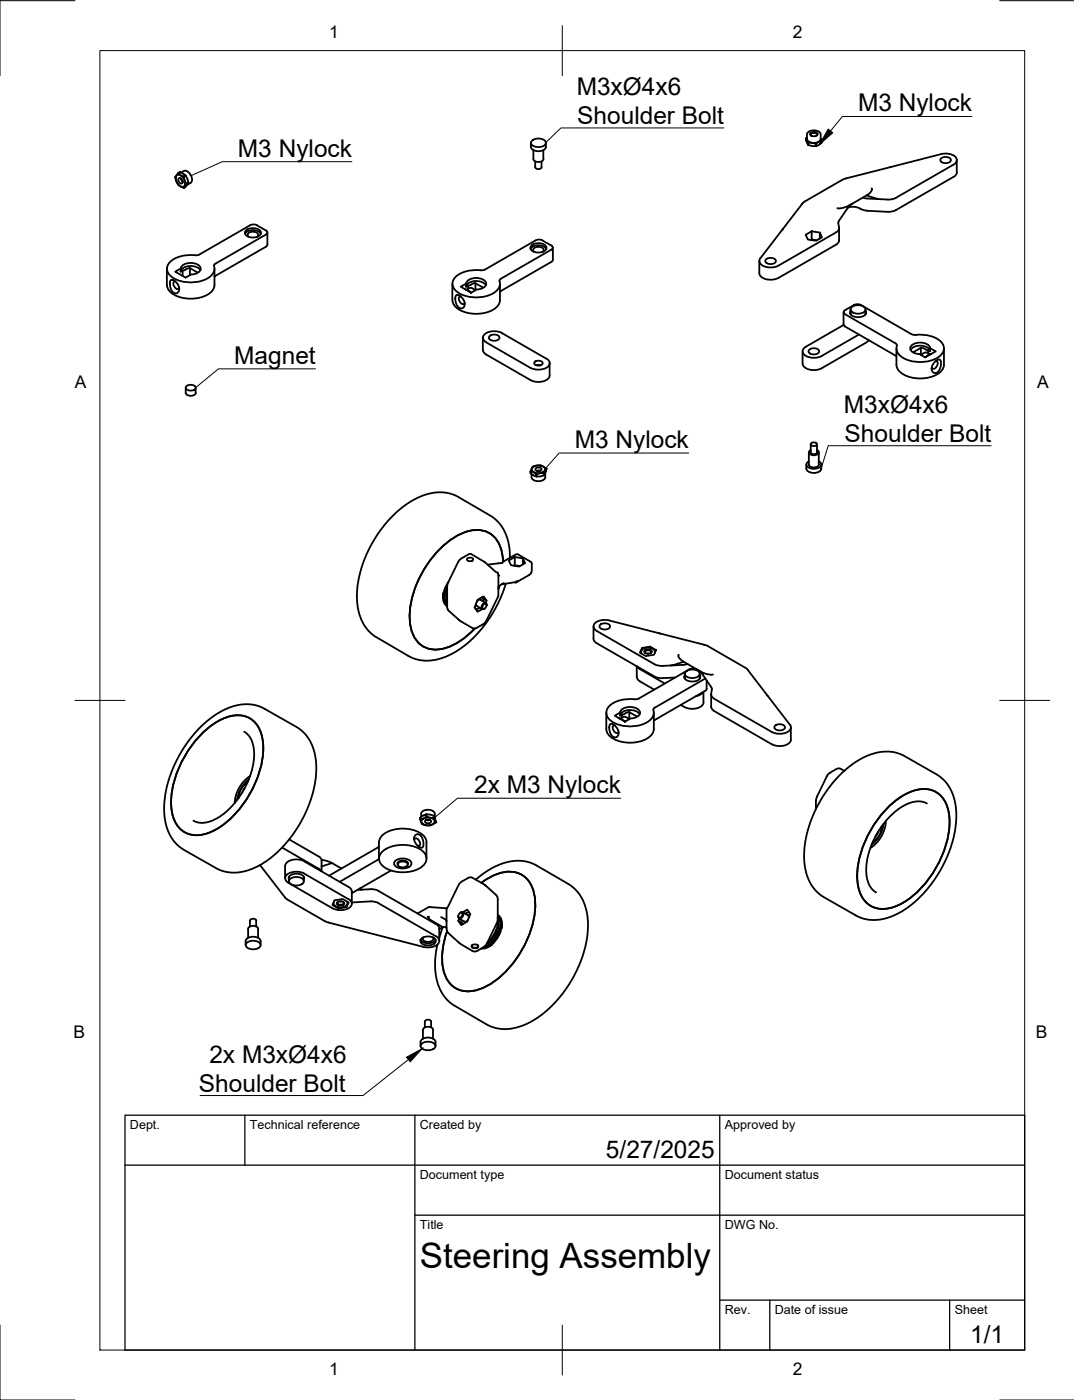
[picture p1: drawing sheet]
<svg xmlns="http://www.w3.org/2000/svg" width="215mm" height="280mm" viewBox="0 0 215 280" stroke-linecap="round" stroke-linejoin="round" font-family="sans-serif">
<!-- layer: Visible -->
<g fill="none" stroke="#000" stroke-width=".36">
<path d="M35.1 35.5h.1M35.4 35a1.55 1.55 0 0 1 1.4 2.3 1.55 1.55 0 0 1-1.4-2.3zM35.6 34.7l.7 .5a1.01 1.01 0 0 1 .7 1l.1 .2a.58 .58 0 0 1-.2 .9v.1a.24 .24 0 0 1-.3 .2 .24 .24 0 0 1-.2-.2l-.8-.5-.5-1v-.4l.1-.3 .8-.7zM35.6 34.7h.1M35.6 36.9h.1M35.7 35.7l.2-.1a.68 .68 0 0 1 .6 .4 .68 .68 0 0 1-.2 .7 .79 .79 0 0 1-.6-1zM36 34.5l1.1 .6M36 34.5l-.4 .2M36 34.4h.1M36.2 34.5l.6-.3h.5l.5 .3 .5 .8 .1 .5-.1 .6-.9 .6M36.2 35.7l.3 .6M36.7 37.6l.4-.2z"/>
<path d="M36.8 35.3h.1M36.8 37.6h.1M37.1 35.1l-.4 .2 .4-.1 .6 1.4M37.1 35.1h.1M37.3 36.8h.1M37.7 36.6l-.4 .2 .4-.2-.6 .8M37.7 36.6l-.4 .2M37.7 36.5h.1M106.2 28.6v.8M106.4 28.2a1.95 1.95 0 0 1 2.8 .2 1.29 1.29 0 0 1-1.7 1 1.14 1.14 0 0 1-1.3-1zM106.7 30v1.8M106.7 31.8a1.16 1.16 0 0 0 2 0"/>
<path d="M107.1 32.3v1.2a.71 .71 0 0 0 1.2 0v-1.2M108.7 30v1.8M109.2 28.6v.8a1.79 1.79 0 0 1-2.9 .3l-.1-.3M161.3 27.7h.1M161.3 28.1l.3 .9 .7 .2h1l1-.6M161.3 27.7v.4v-.4l.2 .3M161.4 27.5l-.1 .2M161.5 28l.2 .6M161.5 28v-1.4l.6-.4 .9-.1 .8 .2 .3 .4v1.3l-.3 .4M161.5 28a1.84 1.84 0 0 0 2.3 .4M161.7 28.6v.4M161.7 28.5h.1"/>
<path d="M161.7 29h.1M162.1 26.9a.92 .92 0 0 1 1.4 0M162.3 26.5l.2-.1a.75 .75 0 0 1 1 .5 .98 .98 0 0 1-1.4 0zM162.3 27.2l-.1-.2a.67 .67 0 0 1 .6-.4 .67 .67 0 0 1 .6 .4l-.1 .2M163.2 28.8l-.7-.2h-.8v.4M163.2 28.8v.4M163.2 28.8h.1M163.2 29.2h.1M163.8 28.4l-.6 .4v.4M164.2 27.7l.1 .9M164.3 28.2v.4M164.3 28.2l-.5 .2"/>
<path d="M164.3 28.1h.1M164.3 28.6h.1M169.2 35.7h.1M169.2 35.7l-.7 .3-7.5 4.3-.5 .4M172.6 39.5l5 .4M173.3 39.1l-3.4 2M174.3 37.7l.1 .3-.1 .3-1 .8 2.6 .7M178.2 33.4l-.1 .1M178.2 33.4l10-2.6h1.6a1.46 1.46 0 0 1 1.6 1.5l-.7 .6-11.5 6.7-.7 .3h-.9M178.2 33.4l-9 2.3M188.2 31.8a1.32 1.32 0 0 1 2 .2 1.23 1.23 0 0 1-2.1 0zM191.4 32v2.5"/>
<path d="M191.4 34.5a1.13 1.13 0 0 1-.7 .9l-11.5 6.6-.7 .3-.9 .1M33.4 53.8v3.2M34.1 56.1l.3-.1 .5 .2 .8 1 .1 .9-.2 .4-.3 .2-.6-.1-.5-.7-.2-.9zM35.1 56.3h-.3a.97 .97 0 0 0 .9 1.5l.2-.2M36.2 53.7a2.12 2.12 0 0 1 2.6-1 1.23 1.23 0 0 1 1.3 1.4 2.15 2.15 0 0 1-1.9 .8l-1.1 .6-2-1.1 1-.7v.6l.4-.2M36.5 54.1v1.1M38 53.6l-1.4 .5M39.3 54.7l.1-.2-1.4-.9v1.4M40.1 54.1a2.63 2.63 0 0 0-3.8-.1l-.1 .3M42.9 53.8v3.2a3.2 3.2 0 0 1-2.9 2.5 6.4 6.4 0 0 1-6.2-1.4l-.4-1.1M49 46.8a2.06 2.06 0 0 1 3.2 0M49.2 46.2a2.1 2.1 0 0 1 3 .2 1.4 1.4 0 0 1-1.8 1.1 1.24 1.24 0 0 1-1.4-1.1z"/>
<path d="M49.8 47.4l-.3-.4a1.26 1.26 0 0 1 2.2 0l-.3 .4M50 45.1l-10.3 5.9a8.7 8.7 0 0 0-5.3 1.1 1.99 1.99 0 0 0-1 1.9 1.99 1.99 0 0 0 1.4 1.7 7.1 7.1 0 0 0 7.4-.5 1.95 1.95 0 0 0 .6-2.1l.3-.4M50 45.1a1.57 1.57 0 0 1 1.4 0M51.4 45.1l1.8 1 .2 .2v.4l-10.3 6.1M53.5 46.5v2.5l-.1 .2-10.5 6.2M90.5 56.8v3.3M91.2 59.1l.4-.1 .4 .2 .8 1 .2 .8-.2 .4-.3 .3-.6-.1-.5-.5-.3-1.1zM92.2 59.3h-.3a.97 .97 0 0 0 .9 1.5l.2-.2M93.1 57.9l1.1 .7M93.1 57.9h.1M93.3 56.7a2.12 2.12 0 0 1 2.6-1 1.23 1.23 0 0 1 1.3 1.4 2.15 2.15 0 0 1-1.9 .8M93.3 58l.9-.4 .8 .5"/>
<path d="M93.6 57.8v-.7l-.4 .3v-.6l-1 .6 2 1.2M94.2 58.6h.1M95.1 56.6l-1.4 .5M95.3 57.9l-1.1 .7M96.4 57.7l.1-.2-1.4-.8v1.4M97.2 57.1a2.63 2.63 0 0 0-3.8-.1l-.1 .3M100 56.8v3.2a3.2 3.2 0 0 1-2.9 2.6 6.4 6.4 0 0 1-6.2-1.5l-.4-1.1M106.1 49.8a2.06 2.06 0 0 1 3.2 0M106.3 49.2a2.1 2.1 0 0 1 3 .2 1.4 1.4 0 0 1-1.8 1.1 1.24 1.24 0 0 1-1.4-1.1zM106.9 50.4l-.3-.4a1.26 1.26 0 0 1 2.2 0l-.3 .4M110.3 49.1l-1.8-1a1.57 1.57 0 0 0-1.4 0l-10.1 5.8M110.3 49.1l.3 .4-.3 .4-10.1 5.9-.3 .3a2.25 2.25 0 0 1-1.7 2.8 7.2 7.2 0 0 1-6.9-.6 2 2 0 0 1-.7-1.9 2 2 0 0 1 1.4-1.6 9.4 9.4 0 0 1 4.8-.8l.2-.1"/>
<path d="M110.6 52l-.3 .4-10.3 6M110.6 49.5v2.5M153.2 52a1.32 1.32 0 0 1 2 .2 1.23 1.23 0 0 1-2.1 0zM156.5 45.9l-4.4 5.8a1.02 1.02 0 0 0 .8 1.6l1.5 .2 1.3-.4M156.7 45.8l-.2 .1M160.5 40.7h.1M160.5 40.7l-4 5.2M161.2 47l1.2-.7 1.6 .2 .4 1-1.2 .7-1.6-.3zM162.4 46.3v1.6l1 .2M162.4 47.9l-.2 .1M164 46.5v1.2M167.3 48.9l-11.6 6.7a3.1 3.1 0 0 1-3.7-.6l-.1-2.8"/>
<path d="M167.3 46.5l-11.6 6.6M167.5 41.6h1.2l1.2-.5-2.1 3.2-.1 .3 .2 1a.97 .97 0 0 1-.6 .9M167.9 45.7l-.1 2.6-.5 .6M169.7 41.5a4 4 0 0 1 3.1 .5l4.8 .4M170.5 40.7l-1 1M37.1 77.6v1a1.16 1.16 0 0 0 2.1 0l-.1-1M37.2 77.4a1.25 1.25 0 0 1 2 .2 1.16 1.16 0 0 1-2.1 0zM96.6 67.6v2.4M96.6 70a1.13 1.13 0 0 0 .7 .9l8.8 5.1a3.1 3.1 0 0 0 3.8-.6l.1-.3M97.3 68.5l8.8 5.1M97.9 67.3a1.32 1.32 0 0 1 2 .3 1.23 1.23 0 0 1-2.1 0zM100.4 66.7l8.9 5.1"/>
<path d="M100.5 66.6a3 3 0 0 0-3.8 .6 .98 .98 0 0 0 .6 1.3M106.9 72.5a1.06 1.06 0 0 1 1.7 .2 .99 .99 0 0 1-1.8 0zM107.2 73.1h1M108.1 73.1h.1M109.3 71.7a.97 .97 0 0 1 .7 1 .97 .97 0 0 1-.7 .9 3.5 3.5 0 0 1-3.2 0M109.9 72.7v2.4M161.8 70.1a1.32 1.32 0 0 1 2.1 .2 1.23 1.23 0 0 1-2.2 0zM168.7 62.5v2.4M168.8 64.9l.3 .4 10 5.8M168.8 65l-7.6 4.4M170.1 61.9v.8M170.2 62.2l-.2 .3a1.64 1.64 0 0 0 2.3 .9 .92 .92 0 0 0 .8-1.2"/>
<path d="M170.2 62.6l-.1 .1M170.2 62.7v.2M170.3 61.5a1.95 1.95 0 0 1 2.8 .3 1.29 1.29 0 0 1-1.7 1 1.14 1.14 0 0 1-1.2-1zM171.8 66.9l-7.4 4.3a3 3 0 0 1-3.8-.6 .98 .98 0 0 1 .6-1.2M173.1 62.7v.2M173.1 61.9v.8M173.1 62.6l.1 .1M173.8 68l-.6 .5-8.8 5.2a3.1 3.1 0 0 1-3.8-.6l-.1-2.8M179.1 71.1l.2 .2M179.3 73a3.2 3.2 0 0 0 2.9 2.5 6.4 6.4 0 0 0 6.3-1.5l.3-1M179.3 69.7v3.3M182.1 70a2.63 2.63 0 0 1 3.9-.1l.1 .4"/>
<path d="M182.3 66.9l-10.1-5.9a1.57 1.57 0 0 0-1.4 0l-1.7 1-.3 .2v.5l10.3 6 .3 .5M182.3 66.9l.9 .1M182.5 69a2.83 2.83 0 0 1 3.5 .3l.1 .4 1.1 .6-2.1 1.2-1.1-.6a1.82 1.82 0 0 1-1.9-1.2zM183.2 67a6.3 6.3 0 0 1 5.1 1.4 1.95 1.95 0 0 1-.9 3.2 7.1 7.1 0 0 1-7.4-.5 1.82 1.82 0 0 1-.6-1.9M184.2 69.6l-1.4 .8 .1 .2M184.2 69.6v1.4M184.2 69.6l1 .3M185.1 71.5h.1M185.2 69.9l.5 .1M185.7 70.1l.4 .2M185.7 70.1v.6M186 70.9l-.9-.4-.8 .5"/>
<path d="M186.1 69.7v.6M186.2 70.8l-1.1 .7M186.2 70.8h.1M186.9 72.5l.8-.6 .3 .1 .2 .4-.2 1.5-.4 .5-.4 .2-.5-.1-.3-.6 .1-.7zM187.2 72.2l.2 .1a.97 .97 0 0 1-.9 1.4l-.1-.2M188.8 69.7v3.3M106.2 94.7v-.4v.4M106.2 94.7l1.1 .6v-.4M106.2 94.3v.4M106.2 94.7h.1M106.2 94.3h.1M106.5 93.6a1.66 1.66 0 0 1 2.6 .3 1.55 1.55 0 0 1-2.7 0z"/>
<path d="M106.6 93.4h.1M107.3 93.6a.68 .68 0 0 1 1 .4 .68 .68 0 0 1-.7 .3 .68 .68 0 0 1-.5-.5zM107.3 95.3h.1M107.3 94.9h.1M107.3 94.9v.4M107.4 94.2h.6M108.1 93.1l-.8 .1-.7 .2M108.1 93.1l.8 .4a.27 .27 0 0 1 .3 .2 .27 .27 0 0 1-.1 .3l-.2 .3a.55 .55 0 0 1-.8 .4h-.4a.84 .84 0 0 1-1-.2l-.2-.1a.36 .36 0 0 1-.3-.3 .36 .36 0 0 1 .2-.4l.2-.3M108.1 93.1h.1M108.8 94.7v.4l-.7 .2h-.8M108.8 94.7v.4M108.8 95.1h.1"/>
<path d="M108.8 94.7h.1M109.1 94.6l-.1 1.2-.4 .3-.7 .2-.7-.1-.6-.2-.3-.5v-.7M109.2 94.2v-.4v.4l-.4 .9v-.4M109.3 93.8h.1M161.3 92.9v.9M161.8 90.5v2.4M161.8 92.9a1.16 1.16 0 0 0 2 0M161.8 92.3a.69 .69 0 0 0-.5 .7 .69 .69 0 0 0 .7 .6 1.84 1.84 0 0 0 2.3-.6l-.2-.5-.3-.2M162.2 90.1l-.3 .1a.68 .68 0 0 0 .2 .7 .68 .68 0 0 0 .7 .2h.3a.59 .59 0 0 0 .6-.9l-.3-.1M162.2 88.9v1.6a.71 .71 0 0 0 1.2 0v-1.6M162.4 88.6a.68 .68 0 0 1 1 .4 .68 .68 0 0 1-.7 .3 .68 .68 0 0 1-.5-.5zM163.8 90.5v2.4"/>
<path d="M164.3 92.9v.9a1.79 1.79 0 0 1-2.9 .2l-.1-.2M88.7 118.7l-.1 .5M89.5 119.5v1.1M89.5 117.4v4.2l.1 .4 2.2 2.1 3 1.7 1.8-.9 .7-.6 2.4-5.3M89.5 118.2l-.2 .8 .1 .8M89.5 117.4a2.97 2.97 0 0 0 0 3.4M89.5 117.2a3.2 3.2 0 0 0 0 3.7 1.99 1.99 0 0 1-.8-2.3M89.7 116.4a4.6 4.6 0 0 0-.8 4.3l.6 .6M93.6 111.7a.68 .68 0 0 1 1 .3 .68 .68 0 0 1-.6 .3 .68 .68 0 0 1-.6-.5zM93.8 110.9l-2 1.2-2.2 4.4-.1 .9M93.8 110.9h.5l2.5 1.5 2.5 2.1M96 120l1.2 .6"/>
<path d="M96.1 119.9v.1M96.5 119.5l.2 .4v.4M96.7 119.8l.6 .4M97.5 113l2.9-.3 2.9-1.8h.4l2.4 1.5 .3 .4v1.4l-.2 .5-2.9 1.8M99.5 114.5l.2 .5v2.6M99.9 117.2l-.2 .6M100.6 112.4a6.4 6.4 0 0 0-3-5.9 7 7 0 0 0-6.8 1 20.3 20.3 0 0 0-8.8 16.5 5.6 5.6 0 0 0 4.4 5.9 10.1 10.1 0 0 0 7.6-3.2l1-1M100.8 116.6l-1.1 .9v1.5M102 111.6l-.2-2.4-.6-2.3-1-1.8-1.5-1.5-8-4.6-1.1-.4-1.3-.1-1.8 .1-1.3 .3-3.1 1.4-2.3 1.8-2.7 2.7-2.4 3.5-1.8 3.7-1.1 3.5-.4 3.4 .2 2.7 .5 1.8 .8 1.7 .8 1.1 1.1 1 7.7 4.5 2.3 .5 2.2-.2 2.2-.6 2.3-1.2 2.3-1.7 1.8-1.8 1.9-2.3 1.4-2.2 1.2-2.4 1.1-3M103 111.4l-1.2 .7 .4 1 1.6 .3 1.2-.7-.4-1v1.2M103 113.1l1 .1M103.2 116.3v.3l-2.9 .3"/>
<path d="M103.5 116.2l-.2 .2M104.6 111.7l-1.6-.3v1.7l-.2 .1M89.3 121.2h.1M95.3 120.8v.4l.2 .1M95.3 121.2l1.2 .7M95.3 121.2h.1M95.9 121.6l-.4 .2h-.4M96.2 120h-.4l-.4 .4M96.7 121l.2-.2h.4a.66 .66 0 0 1-.1 .7 .66 .66 0 0 1-.7 .3zM97.2 120.6l.1-.4-.6-.9-1.2 .7-.6 1.5 .6 .9 .9-.5M97.3 121.1l-.1-.5a.8 .8 0 0 0-.7 .4 .8 .8 0 0 0 0 .9l.5-.1M118.7 125.3v2.5a1.13 1.13 0 0 0 .7 .9l11.9 6.8 .8 .2 3-.1"/>
<path d="M120 125.1a1.32 1.32 0 0 1 2 .2 1.23 1.23 0 0 1-2.1 0zM121.9 124.1h-1.5a1.46 1.46 0 0 0-1.6 1.5l.6 .6 11.9 6.9 1.2 .1 5.1-.3M121.9 124.1l10 2.6M126.9 139.9a6.3 6.3 0 0 0-5.1 1.4 1.95 1.95 0 0 0 .9 3.2 7.1 7.1 0 0 0 7.4-.5 1.82 1.82 0 0 0 .6-1.9M127.4 133.3v2.1a1.13 1.13 0 0 0 .6 .9l2.9 1.7M127.5 133.4l.5 .5 5 2.9M128.4 129.6l1.7-.2 1.2 .7-.5 .9-1.6 .3-1.2-.7zM128.4 129.6v.4M128.9 130.4a.92 .92 0 0 1 1.5 0M129.1 130.1l.3-.1a.75 .75 0 0 1 1 .5 .98 .98 0 0 1-1.5 0zM129.1 130.7l-.1-.2a.67 .67 0 0 1 .6-.4 .67 .67 0 0 1 .7 .4l-.2 .2M129.5 130.8h.3"/>
<path d="M130.1 129.4v.2M131 130.6v-.4l-.3-.3-.6-.3h-.6l-1 .3-.2 .3-.1 .5M131.9 126.7l.1 .1M131.9 126.7l9.5 2.5 7.9 4.5 8.7 11.3a1 1 0 0 1-.8 1.6l-1.4 .2-1.4-.4-11.6-6.6a1.01 1.01 0 0 1-.5-.9M135.8 131l-.1 .3 .1 .3 1 .8-2.6 .7M136.8 132.4l3.4 2M137 134.8v1M137 135.1l-.1 .3a1.64 1.64 0 0 0 2.2 .9 .92 .92 0 0 0 .9-1.2M137 135.5l-.1 .1M137.1 134.4a1.95 1.95 0 0 1 2.9 .3 1.29 1.29 0 0 1-1.7 1 1.14 1.14 0 0 1-1.3-1zM139.6 134l1 1M140 134.8l-.1 1"/>
<path d="M140 135.5l.1 .1M140 134.3a1.84 1.84 0 0 0-2.1-.4l-10.1 5.8-.9 .2M140.6 138.5l-.7 .6-.7 .2M140.7 138.4v2.1a2.33 2.33 0 0 1-2.9 1.3l-1.6-.8M141.1 135.8l-10.1 5.8-.3 .5M141.1 135.7h.1M141.4 136.1v1.7M141.4 137.8l-.3 .4-10.3 6M142.3 139v2.6l.5 .6 11.6 6.7a3.1 3.1 0 0 0 3.8-.6v-.3M142.6 134.9h-1l-1.4-.5 2.2 3.2-.1 1.3M153.4 139.1l.2 .1M39.8 145.8l2.7-2.4 1.7-1.1 1.6-.7 2.7-.7 2.4 .1 1.6 .6 7.5 4.3 1.6 1.7 1.1 2.1 .3 1.3 .2 1.7-.1 3.3-.9 3.8-1.6 4-2.2 3.5-2.8 3.1-1.6 1.4-1.5 1-2.8 1.3-1.6 .4-1.7 .1-1.5-.2-1.2-.4-7.7-4.5-1.4-1.5-1.1-1.9-.5-2.2-.2-2.6 .3-2.4 .6-2.6 .9-2.6 1.2-2.5 1.8-2.9z"/>
<path d="M40.3 146.8a11.3 11.3 0 0 1 7.5-3.7 4.8 4.8 0 0 1 4.6 4.1 16.6 16.6 0 0 1-2.4 11.7 17.1 17.1 0 0 1-8.8 7.9 4.9 4.9 0 0 1-6.7-3.8 16.6 16.6 0 0 1 2.4-11.7 21.6 21.6 0 0 1 3.4-4.5zM47.8 159l-.1 .7M48.9 146.4l.8 .7 .7 1.2 .4 1.5v1.4l-.1 1.5-.5 2-.6 1.7-.9 1.7-1.1 1.7-1.1 1.4-1.5 1.4-1.4 1-1.1 .6-1.5 .4h-1.3l-1-.4M49 157.6l-.5 1M49.5 156.5a3.7 3.7 0 0 0-1.7 3.1M49.6 156.4l-.6 .5M49.8 156a6.1 6.1 0 0 0-2.4 4.1M50 155.3a6.9 6.9 0 0 0-3 5.4M121.3 142.6v3.3a3.2 3.2 0 0 0 2.9 2.5 6.4 6.4 0 0 0 6.2-1.5l.4-1v-3.3M122.1 144.9l.3-.1 .4 .2 .8 .9 .1 1-.4 .6-.7-.1-.5-.7-.2-.8v-.6zM123 145.1l-.3 .1a.97 .97 0 0 0 .9 1.4l.1-.2M123.9 143.7h.1"/>
<path d="M123.9 143.7l.8 .4 .3 .3M124 142.6l-1 .6 2 1.2M124 142.6v.6M124 142.6a2.12 2.12 0 0 1 2.7-1.1 1.23 1.23 0 0 1 1.2 1.4 2.15 2.15 0 0 1-1.8 .8l-1.1 .7M124.1 143.8l1-.4 .7 .5M124.4 142.9v.7M124.4 142.9l-.4 .3M125 144.4h.1M125.9 142.5l1.4 .8M125.9 142.5v1.4M125.9 142.5l-1.5 .4M127.3 143.3l-.1 .2"/>
<path d="M128 142.9a2.63 2.63 0 0 0-3.9-.1l-.1 .4M155 145.3a1.32 1.32 0 0 1 2 .2 1.23 1.23 0 0 1-2.1 0zM158.2 145.5v2.5M167.7 155.4l2.3-2.1 3-1.9 1.3-.5 1.7-.4h2.7l2.1 .7 7 4 1.5 1.4 1.3 2.3 .3 1.1 .4 2v2.2l-.2 1.8-.9 3.5-1.8 4.1-2.4 3.6-2.5 2.9-2.8 2-2.4 1.3-1.3 .4-1.9 .3-1.7-.2-1.4-.4-7.8-4.4-1.4-1.4-1.2-2.2-.6-2.2-.2-2.4 .3-2.5 .7-3.1 1.3-3.1 1.2-2.4 1.5-2.1zM168.9 154.2l-.8-.4-.5-.1-1.6 .9-.5 .6-2.2 4.6-.1 2.1M52 173.1l5.3 6.7 7.7 4.5M56.4 169.6l7.3 4.2M57 173.3v2.4M57.8 175.6v.1M57.8 175.5v.8M57.8 175.9a1.09 1.09 0 0 1 1.3-1.1h.4a1.09 1.09 0 0 1 1.3 1.1M57.8 175.5h.1"/>
<path d="M57.8 167.9l5.9 3.5M58 175.9a1.95 1.95 0 0 1 2.8 .3 1.29 1.29 0 0 1-1.7 1 1.14 1.14 0 0 1-1.3-1zM60.8 175.5v.8M60.8 175.5h.1M60.8 175.6v.1M60.9 174.8l8.8 5.1a.97 .97 0 0 1 .7 .9 .97 .97 0 0 1-.7 .9 3.5 3.5 0 0 1-3.2 0l-8.8-5.1M60.9 172.3l8.8 5.1a1.13 1.13 0 0 1 .7 .9v2.5M60.9 174.8a3 3 0 0 0-3.8 .6 .98 .98 0 0 0 .6 1.2M60.9 172.3a3.1 3.1 0 0 0-3.8 .6l-.1 .3M63.8 171.4l.4 .3 .1 .5M63.8 173.8l.5 .5M64.3 172l1.1 .2 1 .5-2.1 .7"/>
<path d="M64.3 172.2v2.1M66.4 172.7l1.9 1.1M71.9 177.8l.5 .2M72.1 177.7l.2 .3M74.1 177.9l-2.6 .1M74.1 177.9l.9 .1 .7 .2M75.7 178.2l11.5 6.7a1.13 1.13 0 0 1 .7 .9v2.5M75.8 171.8v-3.3a3.2 3.2 0 0 1 2.9-2.5 6.4 6.4 0 0 1 6.2 1.5l.4 1v3.3M75.8 169.4l-10 5.8M75.8 171.8l-7.9 4.6M76.6 170.3a7 7 0 0 1 7.9 0 1.96 1.96 0 0 1 .8 1.9 1.96 1.96 0 0 1-1.4 1.5 7.2 7.2 0 0 1-7.3-.4 1.84 1.84 0 0 1 0-3zM78.2 174.2l-7.8 4.5"/>
<path d="M79 172.3a2.28 2.28 0 0 1 3.3 .3 1.51 1.51 0 0 1-2 1.2 1.33 1.33 0 0 1-1.5-1.2zM79.5 172.6v.4M79.6 172.9a1.02 1.02 0 0 1 1.6-.6l.3 .1 .1 .5M79.6 172.7a1.25 1.25 0 0 1 2 .2 1.16 1.16 0 0 1-2 0zM81.6 172.6v.4M82.9 168l.1-.2a.97 .97 0 0 1 .9 1.4l-.3 .1M83.1 167.1l.6-.2 .6 .5 .4 1.2v.6l-.2 .4h-.4l-.4-.2-.7-.9-.2-.8zM84.1 163.6v.4zM84.1 163.5h.1M84.1 164h.1M84.2 163.5v-.8l.2-.3 .6-.3 .8-.1 .6 .2 .5 .3 .1 1.2M84.4 164.1a1.66 1.66 0 0 1 2.6 .3 1.55 1.55 0 0 1-2.7 0z"/>
<path d="M84.4 164.9h.1M85.2 164.1a.68 .68 0 0 1 1 .3 .68 .68 0 0 1-.6 .3 .68 .68 0 0 1-.6-.4zM85.3 162.9l.8 .1 .7 .2M85.3 162.9v.5l1.5 .2M85.3 162.9v.5l-.8 .5a.41 .41 0 0 0-.4 .3 .41 .41 0 0 0 .2 .4l.2 .3 1 .3 .6-.1 .7-.3a.27 .27 0 0 0 .3-.2 .27 .27 0 0 0-.1-.3l-.2-.7M85.3 162.9l-1.2 .6v.5M85.3 162.9h.1M85.3 163.3h.1M85.3 164.1h.6M86 165.2h.1M86.8 163.2v.4zM86.8 163.2l.3 .9"/>
<path d="M86.8 163.2v.4M86.8 163.6h.1M86.8 163.2h.1M87.1 164.1v.4zM87.1 164.5h.1M95.2 176l2.5-1.9 2.4-1.2 2.3-.6 2-.1 1.4 .3 1.4 .6 6.5 3.8 1.6 1.2 1 1.4 .7 1.5 .6 2.7v2.3l-.3 2.5-.8 2.8-1 2.6-1.2 2.3-1.8 2.7-1.5 1.7-2 2-2.1 1.4-2.2 1.1-2.2 .7-1.9 .1-1.9-.3-1.4-.7-6.5-3.7-1.1-.9-.9-1-1-2-.7-2.4-.1-2.7 .5-3.2M96.3 176.6a8.7 8.7 0 0 1 6.9-2.1 5.6 5.6 0 0 1 3.9 5.7 20.1 20.1 0 0 1-9.7 17.1 6.5 6.5 0 0 1-6.5 .3 6.7 6.7 0 0 1-2.5-6.1 16.7 16.7 0 0 1 1-5.2M175.1 168l-.6 .6M175.7 166.3l-.6 1M176.4 165.3a3.7 3.7 0 0 1-1.8 3.1M176.5 165.2l-.2 .8M176.8 164.8a6 6 0 0 1-2.4 4.2"/>
<path d="M177.2 164.3a6.9 6.9 0 0 1-3.1 5.4M177.6 161.6a11.3 11.3 0 0 1 7.5-3.7 4.9 4.9 0 0 1 4.6 4.1 16.6 16.6 0 0 1-2.5 11.6 17.1 17.1 0 0 1-8.8 8 5 5 0 0 1-6.6-3.9 16.6 16.6 0 0 1 2.4-11.6 21.6 21.6 0 0 1 3.4-4.5zM185.4 160.7l-1.1-.3h-1.2l-1.2 .3-1.7 .8-1.1 .9-1.6 1.5-1.2 1.5-1 1.7-1.4 3.2-.5 1.8-.1 1.7v1.4l.4 1.5 .7 1.2 .9 .6M49.1 188.3v.8M49.1 188.3a1.79 1.79 0 0 1 3-.3v1.1M49.3 188.7a1.95 1.95 0 0 1 2.8 .2 1.29 1.29 0 0 1-1.7 1 1.14 1.14 0 0 1-1.2-1zM50 185.4v-1.2a.71 .71 0 0 1 1.3 0l-.1 1.2M51.6 185.8v1.8M51.6 185.8a1.16 1.16 0 0 0-2 0v1.8M65 184.3l19.7 5.1M67.4 180.7a.92 .92 0 0 0 1.5 0M67.6 180.5l.2-.1a.75 .75 0 0 1 1.1 .5 .98 .98 0 0 1-1.5 0z"/>
<path d="M67.6 180.4l-.1 .2a.67 .67 0 0 0 .6 .4 .67 .67 0 0 0 .6-.4l-.1-.2M67.7 181.5v.3l-1.2-.7 .4-1 1.7-.2 1.1 .7-.4 .9M68 180.4h.3M69.3 181.1v.4l-1.6 .3M69.5 180.4v.5l-.2 .3-1.1 .4-1-.3-.4-.3-.1-.5M74.1 180.3l-3.7 .3M74.1 180.4h.9l.7 .3M75.7 180.7l11.5 6.6a.99 .99 0 0 1 .7 1 .99 .99 0 0 1-.8 .9l-1.4 .4-1-.2M84.1 188a2 2 0 0 0 3 0M84.2 187.9a2.02 2.02 0 0 1 3 .2 1.34 1.34 0 0 1-1.8 1 1.19 1.19 0 0 1-1.3-1zM84.7 187.5l-.1 .2a1.09 1.09 0 0 0 1.7 .6l.4-.4-.1-.4M85.5 183.4l.2 .1"/>
<path d="M85.6 181.6l-2.1 1.2M85.8 183.4l-.1 .1 .3 .5 2.6 1.5M85.8 181.5l3.5 .2M85.8 181.5l-.2 .1M88.2 183.5l.9 .4 .2 .4M88.6 185.5l-.7 2.1M88.6 185.5h.7M88.6 185.5l-.7 .4M89.3 181.7h.1M89.3 185.8l.2 .7 2.4 2.2 2.6 1.6 .7 .1 1.5-.9 .7-.7 2.1-4.5 .1-4.5-.2-.6-2.4-2.1-2.5-1.5h-.7l-1.4 .8-.6 .6-2.5 4.8v4M91.7 184.2l.7 .4M91.7 183.3v.1"/>
<path d="M91.9 182.8l.2-.2h.4a.66 .66 0 0 1-.1 .7 .66 .66 0 0 1-.7 .2zM92.1 182.6l.4-.1a.8 .8 0 0 1 .1 .8 .8 .8 0 0 1-.8 .4l-.1-.3M92.3 184.1v.5l.2 .3M92.6 182.5l1.1 .7M92.6 182.5l.9-.5 .6 .9-.6 1.5-1.2 .7-.6-.9 .1-.4 1.2 .7M92.9 184.4h.1M93.6 183.1l.2 .3v.2M93.6 184l-.4 .4h-.4M93.6 183.1h.1M93.9 182.5l-.8 .3M94.3 189.2l.7-.3a.53 .53 0 0 1 .7 .5l-.7 .3a.53 .53 0 0 1-.7-.5zM94.5 189l-.1 .2a.63 .63 0 0 0 .6 .4 .63 .63 0 0 0 .6-.4l-.1-.2"/>
<path d="M98.4 189l-.4 .3M98.5 188.9l-1.2 .6-.7 .1M99.1 186.3l-.7 1.3M99.3 186.1l-.3 .7-.8 1.1M99.3 186l-.5 1.2-.6 .7M99.6 183.6a2.87 2.87 0 0 1 0 3.2l-1 1.5a3.2 3.2 0 0 1-1.7 1.1M99.6 183.5a2.84 2.84 0 0 1 .1 3.4l-.3 .6a3.8 3.8 0 0 1-2.6 2M99.6 183.7l-.1 1.4-.4 1.3-.6 1.1-1 1.1M99.6 183.5a1.89 1.89 0 0 1 .7 2.3M99.6 183.1a2.58 2.58 0 0 1 .6 3.2 5.2 5.2 0 0 1-3.4 3.5h-.5M99.6 183.1l.2 .1M99.6 184.6l.1 1.1-.6 1.6-.8 1-1 .6"/>
<path d="M100.4 185.2v.4M84.1 209.3v-.9a1.79 1.79 0 0 1 2.9-.2l.1 1.1M84.3 208.9a1.95 1.95 0 0 1 2.8 .2 1.29 1.29 0 0 1-1.7 1 1.14 1.14 0 0 1-1.2-1zM84.6 206v1.8M84.6 206a1.16 1.16 0 0 1 2 0M85 204.4v1.2M85 204.4a.71 .71 0 0 1 1.3 0M86.2 204.4v1.2M86.6 206v1.8"/>
</g>
<g fill="#000">
<circle cx="35.1" cy="35.5" r=".18"/>
<circle cx="35.6" cy="36.9" r=".18"/>
<circle cx="36" cy="34.5" r=".18"/>
<circle cx="36.7" cy="37.6" r=".18"/>
<circle cx="36.7" cy="35.3" r=".18"/>
<circle cx="37.3" cy="36.8" r=".18"/>
<circle cx="93.1" cy="57.9" r=".18"/>
<circle cx="185.1" cy="71.5" r=".18"/>
<circle cx="186.2" cy="70.8" r=".18"/>
<circle cx="106.2" cy="94.3" r=".18"/>
<circle cx="107.3" cy="94.9" r=".18"/>
<circle cx="108.1" cy="93.1" r=".18"/>
<circle cx="109.2" cy="93.8" r=".18"/>
<circle cx="99.7" cy="115.2" r=".18"/>
<circle cx="149.6" cy="134" r=".18"/>
<circle cx="84.4" cy="164.9" r=".18"/>
<circle cx="85.3" cy="163.4" r=".18"/>
<circle cx="85.9" cy="165.1" r=".18"/>
<circle cx="87.1" cy="164.5" r=".18"/>
</g>
<!-- layer: TITLEBLOCK -->
<path d="M25 223.1h180v47h-180zM25 233.1h180M49 223.1v10M83 223.1v47M144 223.1v47M83 243.1h122M144 260.1h61M154 260.1v10M190 260.1v10" fill="none" stroke="#000" stroke-width=".25"/>
<!-- layer: Leaders -->
<path d="M70.4 32.3h-25.9l-6.3 2.8M144.8 25.6h-32.6l-3 2.9M194.4 23.3h-25.9l-2.4 2.9M63.1 73.8h-19.4l-4.5 3.7M137.8 90.6h-26l-2.8 3.2M198.3 89.2h-32.6l-1.6 5M124.2 159.7h-32.7l-4.9 4.2M81.7 212l-9.1 7.2h-32.6" fill="none" stroke="#000" stroke-width=".2"/>
<path d="M165.7 25.8l.9 .8-2.7 2.3zM81.3 211.5l3.1-1.7-2.3 2.6z" fill="#000" stroke="#000" stroke-width=".2"/>
<!-- layer: BORDER -->
<path d="M15 .1h-15v15M20 10.1h185v260h-185zM112.5 5.1v10M200 .1h14.9M15 140.1h10M200 140.1h10M0 265.1v15h15M112.5 265.1v10M200 280.1h14.9" fill="none" stroke="#000" stroke-width=".2"/>
<text font-size="7" x="84" y="253.6">Steering Assembly</text>
<g font-size="4.9">
<text x="115.4" y="19">M3xØ4x6</text>
<text x="171.6" y="22.3">M3 Nylock</text>
<text x="115.5" y="24.9">Shoulder Bolt</text>
<text x="47.6" y="31.3">M3 Nylock</text>
<text x="46.9" y="72.8">Magnet</text>
<text x="168.8" y="82.6">M3xØ4x6</text>
<text x="115" y="89.6">M3 Nylock</text>
<text x="169" y="88.5">Shoulder Bolt</text>
<text x="94.9" y="158.7">2x M3 Nylock</text>
<text x="41.9" y="212.6">2x M3xØ4x6</text>
<text x="39.8" y="218.5">Shoulder Bolt</text>
<text x="121.2" y="231.6">5/27/2025</text>
<text x="194.1" y="268.8">1/1</text>
</g>
<g font-size="3.5">
<text x="65.8" y="7.6">1</text>
<text x="158.6" y="7.6">2</text>
<text x="15" y="77.6">A</text>
<text x="207.5" y="77.6">A</text>
<text x="14.7" y="207.6">B</text>
<text x="207.2" y="207.6">B</text>
<text x="65.8" y="275.1">1</text>
<text x="158.6" y="275.1">2</text>
</g>
<g font-size="2.5">
<text x="26" y="225.9">Dept.</text>
<text x="50" y="225.9">Technical reference</text>
<text x="84" y="225.9">Created by</text>
<text x="145" y="225.9">Approved by</text>
<text x="84" y="235.9">Document type</text>
<text x="145" y="235.9">Document status</text>
<text x="84" y="245.9">Title</text>
<text x="145" y="245.9">DWG No.</text>
<text x="145" y="262.9">Rev.</text>
<text x="155" y="262.9">Date of issue</text>
<text x="191" y="262.9">Sheet</text>
</g>
</svg>
